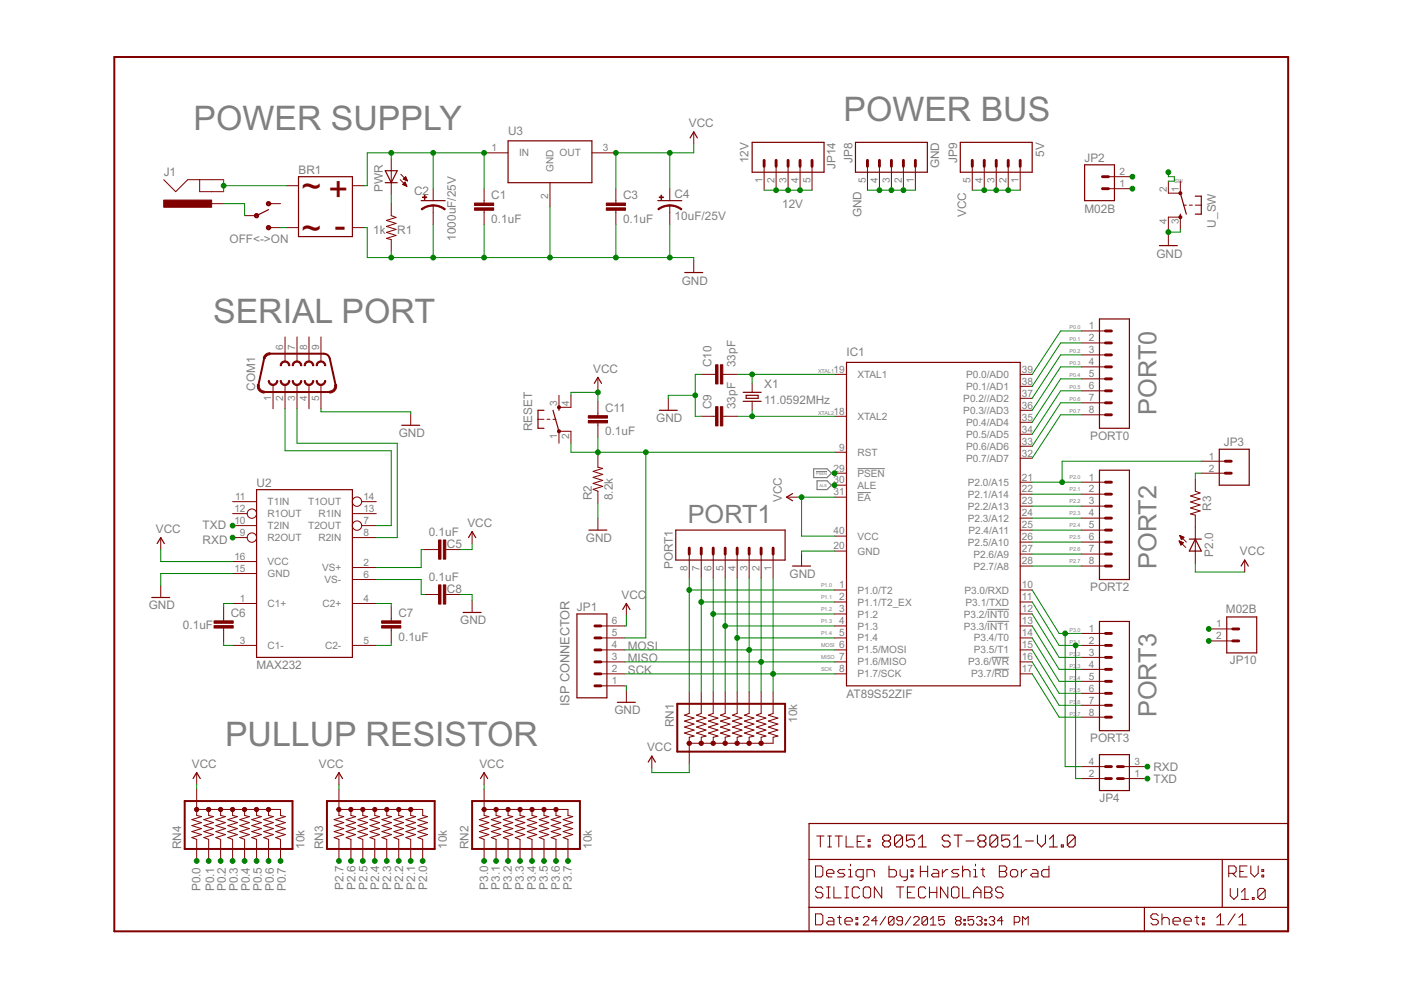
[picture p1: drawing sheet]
<svg xmlns="http://www.w3.org/2000/svg" width="297mm" height="210mm" viewBox="0 0 297 210" stroke-linecap="round" stroke-linejoin="round" font-family="sans-serif">
<path d="M173 100h2.3M181.8 99.4h5.8M181.8 104.4h2.8M209.3 131.7h4.7M209.3 129.2h4.7M210.3 139.4h3.7M210.9 141.9h3.1" fill="none" stroke="#808080" stroke-width=".21"/>
<path d="M172.5 99.4h2.8l1 .9-1 1h-2.8zM173.2 101.9h2.1l1 1-1 .9h-2.1z" fill="none" stroke="#808080" stroke-width=".25"/>
<g fill="none" stroke="#800000" stroke-width=".21">
<path d="M34.7 38.1l2.6 2.5 2.5-2.5h7.6M42.3 38.1v2.5h5.1M60.7 39.4h2.6M74.7 39.4h2.5M83 33.7v7.6M84.9 38.1l1.4 1.4M85 37l1.4 1.4M85.4 39.1l.5-.5 .4 .9M85.4 39.1l.9 .4M85.4 39.1h.7M85.5 39h.5M85.6 37.9h.6"/>
<path d="M85.6 38h.7M85.6 38.9h.4M85.6 39.2h.5M85.7 37.8h.4M85.7 38.8h.2M85.8 37.7h.3M85.9 38.6h.1M85.9 38.1h.4M85.9 39.3h.3M85.9 37.5h.1M86 37.5l.4 .9-.9-.4zM86.2 38.3h.2"/>
<path d="M86.2 39.5h.1M102.6 32.4h5.1M116.6 38.7v5.1M125.5 32.4h5.1M147.1 28v2.5M162 35.3v5M164.5 35.3v5M167.1 35.3v5M169.6 35.3v5M172.2 35.3v5M183.9 35.3v5M186.5 35.3v5"/>
<path d="M189 35.3v5M191.5 35.3v5M194.1 35.3v5M206.1 35.3v5M208.7 35.3v5M211.2 35.3v5M213.8 35.3v5M216.3 35.3v5M235 37.5h5.1M247.7 38.4v2.6h2.6v-2.6M44.9 43.2h2.5M51.9 45.7h2.5"/>
<path d="M56.9 43.2h2.6M56.9 48.3h2.6M60.7 48.3h2.6M74.7 48.3h2.5M83 43.2v2.5l1 .4-2.1 .6 2.1 .7-2.1 .6 2.1 .6-2.1 .7 2.1 .6-2.1 .6 1.1 .3v2.5M91.8 40v2.5M91.8 43.6v4M102.6 40v3.1M102.6 44.6v3M130.6 40v3.1M130.6 44.6v3M142 40v2.5"/>
<path d="M142 43.6v4M147.1 55.2v2.6M235 40h5.1M247.7 48.6v-2.6h2.6v2.6M247.7 49.5v2.6M250.9 43.5h.6M252.2 43.5h.6M253.4 43.5h1.3M60.4 71.4v5.1M63 71.4v5.1M65.5 71.4v5.1M68.1 71.4v5.1"/>
<path d="M148.7 79.4h3M153.2 79.4h3.1M176.9 79.4h2.6M216.3 79.4h2.5M229.3 70.2h5.1M229.3 72.7h5.1M229.3 75.2h5.1M229.3 77.8h5.1M57.9 81.6v5.1M60.4 81.6v5.1M63 81.6v5.1M65.5 81.6v5.1"/>
<path d="M68.1 81.6v5.1M87.1 87.6v2.6M114.1 88.9h1.2M116 88.9h.6M117.2 88.9h.7M118.5 83.8v2.6h2.6v-2.6M118.5 94v-2.6h2.6v2.6M126.8 96.5v2.6l1 .2-2 .6 2 .7-2 .6 2 .7-2 .6 2 .6-2 .7 1 .3v2.6M126.8 80v2.5M126.8 85.1v3M126.8 89.7v3M141.7 84.5v2.5"/>
<path d="M148.7 88.3h3M153.2 88.3h3.1M159.5 81.3v1.9M159.5 85.1v1.9M176.9 88.3h2.6M176.9 95.9h2.6M216.3 97.2h2.5M216.3 94.6h2.5M216.3 92.1h2.5M216.3 89.5h2.5M216.3 87h2.5M216.3 84.5h2.5"/>
<path d="M216.3 81.9h2.5M229.3 80.3h5.1M229.3 82.9h5.1M229.3 85.4h5.1M229.3 87.9h5.1M254.7 97.8h5.1M34.1 114v2.5M49.3 106.4h5.1M49.3 108.9h3.1M49.3 111.4h5.1M49.3 114h3.1M49.3 119.1h5.1"/>
<path d="M74.7 108.9h5.1M74.7 114h5.1M76.7 106.4h3.1M76.7 111.4h3.1M89.9 116.5h3.1M94.5 116.5h3.1M100.1 112.7v2.6M126.8 109.9v2.5M146.1 117.5v5.1M148.7 117.5v5.1M151.2 117.5v5.1M153.8 117.5v5.1"/>
<path d="M156.3 117.5v5.1M158.8 117.5v5.1M161.4 117.5v5.1M163.9 117.5v5.1M166.8 105.4h2.5M169.9 117.5v2.5M176.9 105.4h2.6M176.9 100.3h2.6M176.9 113.7h2.6M176.9 102.9h2.6M176.9 116.8h2.6M216.3 102.2h2.5"/>
<path d="M216.3 104.8h2.5M216.3 107.3h2.5M216.3 109.9h2.5M216.3 112.4h2.5M216.3 114.9h2.5M216.3 117.5h2.5M229.3 102.2h5.1M229.3 104.8h5.1M229.3 107.3h5.1M229.3 109.9h5.1M229.3 112.4h5.1M229.3 114.9h5.1"/>
<path d="M229.3 117.5h5.1M250 114.7l1.4 1.4M250 114.7l.9 .4-.5 .5zM250 114.7h.2M250.1 114.9h.4M250.1 113.5l1.4 1.4M250.1 113.5l.9 .4-.5 .5zM250.1 115h.6M250.1 113.5h.1M250.2 115.1h.6M250.2 113.7h.2M250.2 113.8h.5"/>
<path d="M250.3 115.2h.4M250.3 115.4h.3M250.3 113.9h.7M250.3 115.5h.2M250.3 114h.6M250.4 114.2h.4M250.4 114.3h.3M250.5 114.4h.1M253.4 101.6v2.5l1 .4-2 .7 2 .6-2 .6 2 .7-2 .6 2 .6-2 .7 1 .2v10.2M254.7 100.3h5.1M263.9 118.7v2.6M34.1 124.1v2.6"/>
<path d="M47.4 128.6v3M47.4 133.2v3M49.3 128h5.1M49.3 136.8h5.1M49.3 121.6h5.1M74.7 128h5.1M74.7 136.8h5.1M74.7 120.3h5.1M74.7 122.9h5.1M83 128.6v3M83 133.2v3M89.9 126h3.1"/>
<path d="M94.5 126h3.1M100.1 127.3v2.6M127.4 137.8h5.1M127.4 135.3h5.1M127.4 132.7h5.1M132.8 128v2.5M176.9 137.8h2.6M176.9 135.3h2.6M176.9 132.7h2.6M176.9 125.1h2.6M176.9 127.6h2.6M176.9 130.2h2.6"/>
<path d="M216.3 120h2.5M216.3 137.8h2.5M216.3 135.3h2.5M216.3 132.7h2.5M216.3 125.1h2.5M216.3 127.6h2.5M216.3 130.2h2.5M229.3 136.8h5.1M229.3 120h5.1M229.3 134.3h5.1M229.3 139.4h5.1M256.3 135.9h5.1"/>
<path d="M256.3 133.3h5.1M127.4 145.4h5.1M127.4 142.9h5.1M127.4 140.3h5.1M132.8 146.4v2.5M146.1 146.7v4.6l-1 .3 2.1 .7-2.1 .6 2.1 .6-2.1 .7 2.1 .6-2.1 .6 2.1 .7-1.1 .2v5.6M148.7 146.7v4.6l-1 .3 2 .7-2 .6 2 .6-2 .7 2 .6-2 .6 2 .7-1 .2v1.3M151.2 146.7v4.6l-1 .3 2 .7-2 .6 2 .6-2 .7 2 .6-2 .6 2 .7-1 .2v1.3M153.8 146.7v4.6l-1.1 .3 2.1 .7-2.1 .6 2.1 .6-2.1 .7 2.1 .6-2.1 .6 2.1 .7-1 .2v1.3M156.3 146.7v4.6l-1 .3 2 .7-2 .6 2 .6-2 .7 2 .6-2 .6 2 .7-1 .2v1.3M158.8 146.7v4.6l-1 .3 2.1 .7-2.1 .6 2.1 .6-2.1 .7 2.1 .6-2.1 .6 2.1 .7-1.1 .2v1.3M161.4 146.7v4.6l-1 .3 2 .7-2 .6 2 .6-2 .7 2 .6-2 .6 2 .7-1 .2v1.3"/>
<path d="M163.9 146.7v4.6l-1 .3 2 .7-2 .6 2 .6-2 .7 2 .6-2 .6 2 .7-1 .2v1.3h-17.8M176.9 142.9h2.6M176.9 140.3h2.6M216.3 142.9h2.5M216.3 140.3h2.5M229.3 141.9h5.1M229.3 144.5h5.1M229.3 147h5.1M229.3 149.5h5.1M229.3 152.1h5.1M41.7 171.6h17.8v1.3l1 .2-2 .7 2 .6-2 .6 2 .7-2 .6 2 .7-2 .6 1 .4v4.5M41.7 167.3v5.6l1 .2-2 .7 2 .6-2 .6 2 .7-2 .6 2 .7-2 .6 1 .4v4.5"/>
<path d="M41.7 163.8v2.5M44.2 171.6v1.3l1.1 .2-2.1 .7 2.1 .6-2.1 .6 2.1 .7-2.1 .6 2.1 .7-2.1 .6 1 .4v4.5M46.8 171.6v1.3l1 .2-2 .7 2 .6-2 .6 2 .7-2 .6 2 .7-2 .6 1 .4v4.5M49.3 171.6v1.3l1 .2-2 .7 2 .6-2 .6 2 .7-2 .6 2 .7-2 .6 1 .4v4.5M51.9 171.6v1.3l1 .2-2.1 .7 2.1 .6-2.1 .6 2.1 .7-2.1 .6 2.1 .7-2.1 .6 1.1 .4v4.5M54.4 171.6v1.3l1 .2-2 .7 2 .6-2 .6 2 .7-2 .6 2 .7-2 .6 1 .4v4.5M56.9 171.6v1.3l1.1 .2-2.1 .7 2.1 .6-2.1 .6 2.1 .7-2.1 .6 2.1 .7-2.1 .6 1 .4v4.5M71.9 167.3v5.6l1 .2-2.1 .7 2.1 .6-2.1 .6 2.1 .7-2.1 .6 2.1 .7-2.1 .6 1.1 .4v4.5M71.9 171.6h17.7v1.3l1 .2-2 .7 2 .6-2 .6 2 .7-2 .6 2 .7-2 .6 1 .4v4.5M71.9 163.8v2.5M74.4 171.6v1.3l1 .2-2 .7 2 .6-2 .6 2 .7-2 .6 2 .7-2 .6 1 .4v4.5M76.9 171.6v1.3l1 .2-2 .7 2 .6-2 .6 2 .7-2 .6 2 .7-2 .6 1 .4v4.5"/>
<path d="M79.5 171.6v1.3l1 .2-2.1 .7 2.1 .6-2.1 .6 2.1 .7-2.1 .6 2.1 .7-2.1 .6 1.1 .4v4.5M82 171.6v1.3l1 .2-2 .7 2 .6-2 .6 2 .7-2 .6 2 .7-2 .6 1 .4v4.5M84.5 171.6v1.3l1.1 .2-2.1 .7 2.1 .6-2.1 .6 2.1 .7-2.1 .6 2.1 .7-2.1 .6 1 .4v4.5M87.1 171.6v1.3l1 .2-2 .7 2 .6-2 .6 2 .7-2 .6 2 .7-2 .6 1 .4v4.5M102.6 163.8v2.5M102.6 167.3v5.6l1.1 .2-2.1 .7 2.1 .6-2.1 .6 2.1 .7-2.1 .6 2.1 .7-2.1 .6 1 .4v4.5M102.6 171.6h17.8v1.3l1 .2-2 .7 2 .6-2 .6 2 .7-2 .6 2 .7-2 .6 1 .4v4.5M105.2 171.6v1.3l1 .2-2 .7 2 .6-2 .6 2 .7-2 .6 2 .7-2 .6 1 .4v4.5M107.7 171.6v1.3l1 .2-2 .7 2 .6-2 .6 2 .7-2 .6 2 .7-2 .6 1 .4v4.5M110.3 171.6v1.3l1 .2-2.1 .7 2.1 .6-2.1 .6 2.1 .7-2.1 .6 2.1 .7-2.1 .6 1.1 .4v4.5M112.8 171.6v1.3l1 .2-2 .7 2 .6-2 .6 2 .7-2 .6 2 .7-2 .6 1 .4v4.5M115.3 171.6v1.3l1.1 .2-2.1 .7 2.1 .6-2.1 .6 2.1 .7-2.1 .6 2.1 .7-2.1 .6 1 .4v4.5"/>
<path d="M117.9 171.6v1.3l1 .2-2 .7 2 .6-2 .6 2 .7-2 .6 2 .7-2 .6 1 .4v4.5M138.2 160.3v2.6M173.2 177.2h1.5M173.9 177.2v2.4M175.5 177.2h.8M175.5 179.6h.8M175.9 177.2v2.4M177.1 177.2h1.5M177.8 177.2v2.4M179.4 177.2v2.4h1.6M181.7 178.4h.8M183.3 177.2h-1.6v2.4h1.6"/>
<path d="M184.1 179.2h.4v.4h-.4zM184.1 178h.4v.4h-.4zM229.3 165.1h5.1M229.3 162.5h5.1M238.2 165.1h5.1M238.2 162.5h5.1M172.9 183.6h1.2l.4 .4v1.5l-.4 .4h-1.2zM172.9 193.8h1.2l.4 .3v1.6l-.4 .4h-1.2zM174.5 188.4l-.4-.4h-.8l-.4 .4v.4l.4 .4h.8l.4 .4v.4l-.4 .4h-.8l-.4-.4M175.2 185.2h1.6v-.4l-.4-.4h-.8l-.4 .4v.7l.4 .4h.8M175.2 188h.8M175.2 190.4h.8"/>
<path d="M175.6 194.5h.8l.4 .4v1.2h-1.2l-.4-.4 .4-.4h1.2M175.6 188v2.4M176.8 188v2.4h1.6M177.6 194.5h.8M178 194.1v1.6l.4 .4M179.1 195.3h1.6v-.4l-.4-.4h-.8l-.4 .4v.8l.4 .4h.8M179.1 184.4h-1.1l-.4 .4 .4 .4h.8l.3 .3-.3 .4h-1.2M179.1 188h.8M179.1 190.4h.8M179.5 188v2.4M179.9 185.9h.8M179.9 184.4h.4v1.5"/>
<path d="M180.3 183.2v.4M181.5 195.7h.4v.4h-.4zM181.5 194.5h.4v.4h-.4zM182.3 188.4l-.4-.4h-.8l-.4 .4v1.6l.4 .4h.8l.4-.4M183 185.9h-1.1l-.4-.4v-.7l.4-.4h1.1v1.9l-.4 .4h-.3M183 188.4l.4-.4h.8l.4 .4v1.6l-.4 .4h-.8l-.4-.4zM183 194.6l.3-.3h.6l.3 .3v.3l-1.2 1.2h1.2M183.8 185.9v-1.5h1.2l.4 .4v1.1M186 195.2h-1.2l.9-.9v1.8M186.9 188v2.4l-1.5-2.4v2.4M187.8 194.3l-1.2 1.8M188.5 183.6v2.3h1.2l.4-.4v-.7l-.4-.4h-1.2"/>
<path d="M189.5 194.6v1.2l-.2 .3h-.6l-.3-.3M189.5 194.6l-.2-.3h-.6l-.3 .3v1.2M189.5 194.6l-1.1 1.2M190.1 188h1.5M190.8 184.4v1.1l.4 .4h1.2M190.8 188v2.4M191.3 195.2h-.9l-.3-.3v-.3l.3-.3h.6l.3 .3v1.2l-.3 .3h-.6l-.3-.3M192.4 184.4v1.9l-.4 .4h-.4M192.4 189.2h.8M193.1 194.3l-1.2 1.8M193.2 185.5h.4v.4h-.4zM193.2 184.4h.4v.4h-.4z"/>
<path d="M193.7 194.6l.3-.3h.6l.3 .3v.3l-1.2 1.2h1.2M194 188h-1.6v2.4h1.6M195.1 184.8h1.6M195.1 183.6v2.3M196.3 188.4l-.4-.4h-.8l-.4 .4v1.6l.4 .4h.8l.4-.4M196.7 194.6v1.2l-.3 .3h-.6l-.3-.3M196.7 194.6l-.3-.3h-.6l-.3 .3v1.2M196.7 194.6l-1.2 1.2M196.7 183.6v2.3M197.1 189.2h1.5M197.1 188v2.4M197.3 196.1h1.1"/>
<path d="M197.3 194.9l.5-.6v1.8M197.8 184.4h.8l.4 .4v1.1h-1.2l-.3-.4 .3-.3h1.2M198.6 188v2.4M199.8 184.4v1.5M200.2 194.3h-1.2v.9l.6-.3h.3l.3 .3v.6l-.3 .3h-.6l-.3-.3M201 188v2.4l-1.6-2.4v2.4M201 184.4h-.4l-.8 .8M201.7 188.4l.4-.4h.8l.4 .4v1.6l-.4 .4h-.8l-.4-.4zM202.9 195.2l-.3 .3v.3l.3 .3h.6l.3-.3v-.3l-.3-.3M202.9 195.2l-.3-.3v-.3l.3-.3h.6l.3 .3v.3l-.3 .3M202.9 195.2h.6M203.3 184.4h-1.2l-.3 .4 .3 .4h.8l.4 .3-.4 .4h-1.1"/>
<path d="M204.1 184.8l.4-.4h.8l.4 .4v1.1M204.1 183.6v2.3M204.1 188v2.4h1.5M204.4 194.9h.3v.3h-.3zM204.4 195.8h.3v.3h-.3zM206.4 189.2h1.6M206.4 190.4v-1.6l.8-.8 .8 .8v1.6M206.4 194.3h-1.1v.9l.5-.3h.3l.3 .3v.6l-.3 .3h-.6l-.2-.3M206.4 185.9h.8M206.4 184.4h.4v1.5M206.8 183.2v.4M207 194.6l.3-.3h.6l.3 .3v.3l-.3 .3"/>
<path d="M207.6 195.2h.3M207.9 195.2l.3 .3v.3l-.3 .3h-.6l-.3-.3M208 184.4h.8M208.4 184v1.5l.4 .4M208.8 188h1.1l.4 .4v.4l-.4 .4 .4 .4v.4l-.4 .4h-1.1zM208.8 189.2h1.1M208.8 194.9h.3v.3h-.3zM208.8 195.8h.3v.3h-.3zM209.7 194.6l.3-.3h.6l.3 .3v.3l-.3 .3M210.3 195.2h.3M210.6 195.2l.3 .3v.3l-.3 .3h-.6l-.3-.3M211.9 183.6h1.2l.3 .4v.4l-.3 .4 .3 .4v.3l-.3 .4h-1.2z"/>
<path d="M211.9 184.8h1.2M212.7 188.4l-.4-.4h-.8l-.4 .4v.4l.4 .4h.8l.4 .4v.4l-.4 .4h-.8l-.4-.4M212.7 195.2h-1.2l.9-.9v1.8M214.2 184.8l.4-.4h.8l.4 .4v.7l-.4 .4h-.8l-.4-.4zM215 195.5h.9l.3-.3v-.6l-.3-.3h-.9v1.8M216.6 184.4v1.5M216.8 196.1v-1.8l.6 .6 .6-.6v1.8M217.7 184.4h-.4l-.7 .8M218.9 184.4h.8l.4 .4v1.1h-1.2l-.4-.4 .4-.3h1.2M222.4 183.6v2.3h-1.2l-.3-.4v-.7l.3-.4h1.2M245.6 194.1l-.4-.3h-.8l-.4 .3v.4l.4 .4h.8l.4 .4v.4l-.4 .4h-.8l-.4-.4M246.4 194.9l.3-.4h.8l.4 .4v1.2"/>
<path d="M246.4 193.8v2.3M248.7 195.3h1.6v-.4l-.4-.4h-.8l-.4 .4v.8l.4 .4h.8M251 195.3h1.6v-.4l-.4-.4h-.8l-.4 .4v.8l.4 .4h.8M253.4 194.5h.7M253.8 194.1v1.6l.3 .4M254.9 195.7h.4v.4h-.4zM254.9 194.5h.4v.4h-.4zM258 196.1h1.5M258 194.5l.8-.7v2.3M260.5 185.2h1.2l.4-.4v-.8l-.4-.4h-1.2v2.3M260.8 188.4v1.5l.8 .8 .8-.8v-1.5M261.3 185.2l.8 .7"/>
<path d="M261.9 193.8l-1.6 2.3M262.7 196.1h1.5M262.7 194.5l.7-.7v2.3M262.9 184.8h.7M263.2 189.1l.7-.7v2.3M263.2 190.7h1.5M264.4 183.6h-1.5v2.3h1.5M265.2 183.6v1.6l.8 .7 .8-.7v-1.6M265.5 190.3h.4v.4h-.4zM267.5 185.5h.4v.4h-.4zM267.5 184.4h.4v.4h-.4zM268.2 188.7v1.6l-.3 .4h-.8l-.4-.4"/>
<path d="M268.2 188.7l-.3-.3h-.8l-.4 .3v1.6M268.2 188.7l-1.5 1.6"/>
<circle cx="53.4" cy="114" r=".99"/>
<circle cx="53.4" cy="108.9" r=".99"/>
<circle cx="75.7" cy="111.4" r=".99"/>
<circle cx="75.7" cy="106.4" r=".99"/>
</g>
<g fill="#800000" stroke="#800000" stroke-width=".21">
<path d="M34.7 42.4h10.2v1.5h-10.2z"/>
<path d="M89.6 41.8h.9v.1h-.9z"/>
<path d="M90 41.4h.1v.9h-.1z"/>
<path d="M100.6 44.1h4.1v.5h-4.1z"/>
<path d="M100.6 43.1h4.1v.5h-4.1z"/>
<path d="M128.5 44.1h4.1v.5h-4.1z"/>
<path d="M128.5 43.1h4.1v.5h-4.1z"/>
<path d="M139.8 41.8h.9v.1h-.9z"/>
<path d="M140.1 41.4h.2v.9h-.2z"/>
<path d="M94 114.5h.5v4.1h-.5z"/>
<path d="M93 114.5h.5v4.1h-.5z"/>
<path d="M45.4 132.7h4v.5h-4z"/>
<path d="M45.4 131.6h4v.5h-4z"/>
<path d="M80.9 132.7h4.1v.5h-4.1z"/>
<path d="M80.9 131.6h4.1v.5h-4.1z"/>
<path d="M94 124h.5v4.1h-.5z"/>
<path d="M93 124h.5v4.1h-.5z"/>
<path d="M152.7 86.2h.5v4.1h-.5z"/>
<path d="M151.7 86.2h.5v4.1h-.5z"/>
<path d="M152.7 77.3h.5v4.1h-.5z"/>
<path d="M151.7 77.3h.5v4.1h-.5z"/>
<path d="M124.7 89.2h4.1v.5h-4.1z"/>
<path d="M124.7 88.1h4.1v.5h-4.1z"/>
</g>
<g fill="none" stroke="#800000" stroke-width=".25">
<path d="M63.3 37.5h11.4v12.7h-11.4zM81.7 38.7h2.5M81.7 36.2h2.5l-1.2 2.5zM107.7 29.9h17.8v8.8h-17.8zM146.3 29.2l.8-1.2 .7 1.2M159.5 30.2h15.2v6.3h-15.2zM181.4 30.2h15.2v6.3h-15.2zM203.6 30.2h15.2v6.3h-15.2zM230 34.9h6.3v7.6h-6.3zM56.9 44.4l-2.5 1.3M89.3 42.5h5.1M139.5 42.5h5"/>
<path d="M145.2 57.8h3.8M245.8 52.1h3.8M250.3 45.4v.6M250.3 41l1.2 4.4M253.4 41.6h1.3v3.8h-1.3M179.5 76.8h36.8v68.6h-36.8zM233.1 67.6h6.4v23.2h-6.4zM85.2 90.2h3.8M115.3 87h-1.2v3.8h1.2M117.2 87l1.3 4.4M118.5 86.4v.6M126 81.3l.8-1.3 .7 1.3"/>
<path d="M139.8 87h3.8M157.6 83.2h3.8M157.6 85.1h3.8M158.2 83.8h2.5v.7h-2.5zM233.1 99.7h6.4v23.2h-6.4zM258.5 95.2h6.4v7.7h-6.4zM33.3 115.3l.8-1.3 .7 1.3M54.4 103.8h20.3v35.6h-20.3zM99.3 114l.8-1.3 .8 1.3M124.9 112.4h3.8M143.3 112.4h23.2v6.3h-23.2zM168 104.6l-1.2 .8 1.2 .8"/>
<path d="M252.2 114.3h2.5M253.4 114.3l1.3 2.5h-2.5zM32.2 126.7h3.8M98.2 129.9h3.8M122.3 130.2h6.4v17.8h-6.4zM132 129.2l.8-1.2 .8 1.2M168 120h3.9M233.1 131.8h6.4v23.1h-6.4zM260.1 130.8h6.3v7.6h-6.3zM263.1 120l.8-1.3 .8 1.3M130.9 148.9h3.8M233.1 160h6.4v7.6h-6.4z"/>
<path d="M40.9 165.1l.8-1.3 .8 1.3M71.1 165.1l.8-1.3 .7 1.3M101.9 165.1l.7-1.3 .8 1.3M137.4 161.6l.8-1.3 .8 1.3M171.5 174.6h101.6v22.9h-101.6zM171.5 182.2h101.6M171.5 192.4h101.6M242.6 192.4v5.1M259.1 182.2v10.2"/>
</g>
<g fill="#800000" stroke="#800000" stroke-width=".21">
<path d="M91.8 43.4l1.4 .2 1.2 .7-.1 .2-1.4-.7-1.1-.1z" fill-rule="evenodd"/>
<path d="M89.3 44.3l1.2-.7 1.3-.2v.3l-1.5 .3-.8 .5z" fill-rule="evenodd"/>
<path d="M142 43.4l1.4 .2 1.2 .7-.2 .2-1.4-.7-1-.1z" fill-rule="evenodd"/>
<path d="M139.5 44.3l1.2-.7 1.3-.2v.3l-1.5 .3-.9 .5z" fill-rule="evenodd"/>
<path d="M56.6 42.8a.46 .46 0 0 1 .7 .2 .46 .46 0 0 1-.3 .6 .46 .46 0 0 1-.5-.4h.2a.26 .26 0 0 1 .3-.3 .26 .26 0 0 1 .1 .4 .26 .26 0 0 1-.4 0l-.2-.1z" fill-rule="evenodd"/>
<path d="M56.6 47.9a.46 .46 0 0 1 .7 .2 .46 .46 0 0 1-.3 .6 .46 .46 0 0 1-.5-.4h.2a.26 .26 0 0 1 .3-.3 .26 .26 0 0 1 .1 .4 .26 .26 0 0 1-.4 0l-.2-.1z" fill-rule="evenodd"/>
<path d="M54.1 45.4a.46 .46 0 0 1 .7 .1 .46 .46 0 0 1-.3 .7 .46 .46 0 0 1-.6-.5h.2a.26 .26 0 0 1 .4-.2 .26 .26 0 0 1 .1 .4 .26 .26 0 0 1-.4-.1l-.3-.1z" fill-rule="evenodd"/>
<path d="M59.4 80.7h.3a.76 .76 0 0 0 .7 .8 .76 .76 0 0 0 .8-.8h.2a1.02 1.02 0 0 1-1 1 1.02 1.02 0 0 1-1-1z" fill-rule="evenodd"/>
<path d="M59.6 76.9a1.03 1.03 0 0 1 1.2-.3 1.03 1.03 0 0 1 .6 .9h-.2a.76 .76 0 0 0-.8-.7 .76 .76 0 0 0-.7 .7h-.3z" fill-rule="evenodd"/>
<path d="M56.9 80.7h.2a.76 .76 0 0 0 .8 .8 .76 .76 0 0 0 .8-.8h.2a1.02 1.02 0 0 1-1 1 1.02 1.02 0 0 1-1-1z" fill-rule="evenodd"/>
<path d="M64.7 76.9a1.03 1.03 0 0 1 1.2-.3 1.03 1.03 0 0 1 .6 .9h-.2a.76 .76 0 0 0-.8-.7 .76 .76 0 0 0-.8 .7h-.2z" fill-rule="evenodd"/>
<path d="M62 80.7h.2a.76 .76 0 0 0 .8 .8 .76 .76 0 0 0 .7-.8h.3a1.02 1.02 0 0 1-1 1 1.02 1.02 0 0 1-1-1z" fill-rule="evenodd"/>
<path d="M62.2 76.9a1.03 1.03 0 0 1 1.1-.3 1.03 1.03 0 0 1 .7 .9h-.3a.76 .76 0 0 0-.7-.7 .76 .76 0 0 0-.8 .7h-.2z" fill-rule="evenodd"/>
<path d="M64.5 80.7h.2a.76 .76 0 0 0 .8 .8 .76 .76 0 0 0 .8-.8h.2a1.02 1.02 0 0 1-1 1 1.02 1.02 0 0 1-1-1z" fill-rule="evenodd"/>
<path d="M67.3 76.9a1.03 1.03 0 0 1 1.1-.3 1.03 1.03 0 0 1 .7 .9h-.3a.76 .76 0 0 0-.7-.7 .76 .76 0 0 0-.8 .7h-.3z" fill-rule="evenodd"/>
<path d="M67 80.7h.3a.76 .76 0 0 0 .8 .8 .76 .76 0 0 0 .7-.8h.3a1.02 1.02 0 0 1-1 1 1.02 1.02 0 0 1-1.1-1z" fill-rule="evenodd"/>
<path d="M54.6 81.5l.4 .1v.6l.3 .4 .7 .3v.4a1.47 1.47 0 0 1-1.4-1.8z" fill-rule="evenodd"/>
<path d="M56.2 75.2l.6-.3 .5-.1v.4l-.6 .2-.5 .6-.4-.1z" fill-rule="evenodd"/>
<path d="M70.9 81.6l.4-.1a1.46 1.46 0 0 1-1.4 1.8v-.4l.5-.1 .4-.4z" fill-rule="evenodd"/>
<path d="M71.5 171.4a.46 .46 0 0 1 .7 0 .46 .46 0 0 1-.2 .7 .46 .46 0 0 1-.6-.5l.5 .1-.5-.1z" fill-rule="evenodd"/>
<path d="M74 171.4a.46 .46 0 0 1 .7 0 .46 .46 0 0 1-.2 .7 .46 .46 0 0 1-.6-.5l.5 .1-.5-.1z" fill-rule="evenodd"/>
<path d="M76.5 171.4a.46 .46 0 0 1 .8 0 .46 .46 0 0 1-.2 .7 .46 .46 0 0 1-.6-.5l.5 .1-.5-.1z" fill-rule="evenodd"/>
<path d="M79.1 171.4a.46 .46 0 0 1 .7 0 .46 .46 0 0 1-.2 .7 .46 .46 0 0 1-.6-.5l.5 .1-.5-.1z" fill-rule="evenodd"/>
<path d="M81.6 171.4a.46 .46 0 0 1 .8 0 .46 .46 0 0 1-.2 .7 .46 .46 0 0 1-.6-.5l.5 .1-.5-.1z" fill-rule="evenodd"/>
<path d="M84.2 171.4a.46 .46 0 0 1 .7 0 .46 .46 0 0 1-.2 .7 .46 .46 0 0 1-.6-.5l.5 .1-.5-.1z" fill-rule="evenodd"/>
<path d="M86.7 171.4a.46 .46 0 0 1 .7 0 .46 .46 0 0 1-.2 .7 .46 .46 0 0 1-.6-.5l.5 .1-.5-.1z" fill-rule="evenodd"/>
<path d="M41.3 171.4a.46 .46 0 0 1 .7 0 .46 .46 0 0 1-.2 .7 .46 .46 0 0 1-.6-.5l.5 .1-.5-.1z" fill-rule="evenodd"/>
<path d="M43.8 171.4a.46 .46 0 0 1 .8 0 .46 .46 0 0 1-.2 .7 .46 .46 0 0 1-.6-.5l.5 .1-.5-.1z" fill-rule="evenodd"/>
<path d="M46.4 171.4a.46 .46 0 0 1 .7 0 .46 .46 0 0 1-.2 .7 .46 .46 0 0 1-.6-.5l.5 .1-.5-.1z" fill-rule="evenodd"/>
<path d="M48.9 171.4a.46 .46 0 0 1 .8 0 .46 .46 0 0 1-.3 .7 .46 .46 0 0 1-.5-.5l.5 .1-.5-.1z" fill-rule="evenodd"/>
<path d="M51.5 171.4a.46 .46 0 0 1 .7 0 .46 .46 0 0 1-.2 .7 .46 .46 0 0 1-.6-.5l.5 .1-.5-.1z" fill-rule="evenodd"/>
<path d="M54 171.4a.46 .46 0 0 1 .7 0 .46 .46 0 0 1-.2 .7 .46 .46 0 0 1-.6-.5l.5 .1-.5-.1z" fill-rule="evenodd"/>
<path d="M56.5 171.4a.46 .46 0 0 1 .8 0 .46 .46 0 0 1-.2 .7 .46 .46 0 0 1-.6-.5l.5 .1-.5-.1z" fill-rule="evenodd"/>
<path d="M102.3 171.4a.46 .46 0 0 1 .7 0 .46 .46 0 0 1-.2 .7 .46 .46 0 0 1-.6-.5h.5h-.5z" fill-rule="evenodd"/>
<path d="M104.8 171.4a.46 .46 0 0 1 .7 0 .46 .46 0 0 1-.2 .7 .46 .46 0 0 1-.6-.5h.5h-.5z" fill-rule="evenodd"/>
<path d="M107.5 171.2a.45 .45 0 0 1 .7 .3 .45 .45 0 0 1-.4 .6 .45 .45 0 0 1-.5-.5l.5 .1-.5-.1z" fill-rule="evenodd"/>
<path d="M110 171.2a.45 .45 0 0 1 .7 .3 .45 .45 0 0 1-.4 .6 .45 .45 0 0 1-.5-.5l.5 .1-.5-.1z" fill-rule="evenodd"/>
<path d="M112.6 171.2a.45 .45 0 0 1 .6 .3 .45 .45 0 0 1-.3 .6 .45 .45 0 0 1-.5-.5l.4 .1-.4-.1z" fill-rule="evenodd"/>
<path d="M115.1 171.2a.45 .45 0 0 1 .7 .3 .45 .45 0 0 1-.4 .6 .45 .45 0 0 1-.5-.5l.5 .1-.5-.1z" fill-rule="evenodd"/>
<path d="M117.6 171.2a.45 .45 0 0 1 .7 .3 .45 .45 0 0 1-.3 .6 .45 .45 0 0 1-.6-.5l.5 .1-.5-.1z" fill-rule="evenodd"/>
<path d="M145.7 157.4a.47 .47 0 0 1 .8-.1 .47 .47 0 0 1-.2 .8 .47 .47 0 0 1-.6-.5h.5h-.5z" fill-rule="evenodd"/>
<path d="M148.3 157.4a.47 .47 0 0 1 .7-.1 .47 .47 0 0 1-.2 .8 .47 .47 0 0 1-.6-.5h.5h-.5z" fill-rule="evenodd"/>
<path d="M150.8 157.4a.47 .47 0 0 1 .8-.1 .47 .47 0 0 1-.2 .8 .47 .47 0 0 1-.7-.5h.6h-.6z" fill-rule="evenodd"/>
<path d="M153.4 157.4a.47 .47 0 0 1 .7-.1 .47 .47 0 0 1-.2 .8 .47 .47 0 0 1-.6-.5h.5h-.5z" fill-rule="evenodd"/>
<path d="M155.9 157.4a.47 .47 0 0 1 .8-.1 .47 .47 0 0 1-.3 .8 .47 .47 0 0 1-.6-.5h.5h-.5z" fill-rule="evenodd"/>
<path d="M158.4 157.4a.47 .47 0 0 1 .8-.1 .47 .47 0 0 1-.2 .8 .47 .47 0 0 1-.6-.5h.5h-.5z" fill-rule="evenodd"/>
<path d="M161 157.4a.47 .47 0 0 1 .7-.1 .47 .47 0 0 1-.2 .8 .47 .47 0 0 1-.6-.5h.5h-.5z" fill-rule="evenodd"/>
<circle cx="118.5" cy="91.4" r=".33"/>
<circle cx="118.5" cy="86.3" r=".33"/>
<circle cx="250.3" cy="41" r=".32"/>
<circle cx="250.3" cy="46" r=".32"/>
</g>
<path d="M24.2 12.1h248.9v185.4h-248.9zM56 76l-1.2 5.6M57.3 75h11.4l.5 .1 .5 .4 .2 .5 1.2 5.6M56 83.1h13.9M143.6 149.2h22.9v10.2h-22.9zM39.2 169.8h22.8v10.2h-22.8zM69.3 169.8h22.9v10.2h-22.9zM100.1 169.8h22.9v10.2h-22.9z" fill="none" stroke="#800000" stroke-width=".42"/>
<g fill="none" stroke="#800000" stroke-width=".61">
<path d="M162 34v1.3M164.5 34v1.3M167.1 34v1.3M169.6 34v1.3M172.2 34v1.3M183.9 34v1.3M186.5 34v1.3M189 34v1.3M191.5 34v1.3M194.1 34v1.3M206.1 34v1.3M208.7 34v1.3"/>
<path d="M211.2 34v1.3M213.8 34v1.3M216.3 34v1.3M233.7 37.5h1.3M233.7 40h1.3M234.4 77.8h1.2M234.4 75.2h1.2M234.4 72.7h1.2M234.4 70.2h1.2M234.4 82.9h1.2M234.4 80.3h1.2M234.4 85.4h1.2"/>
<path d="M234.4 87.9h1.2M259.8 97.8h1.2M146.1 116.2v1.3M148.7 116.2v1.3M151.2 116.2v1.3M153.8 116.2v1.3M156.3 116.2v1.3M158.8 116.2v1.3M161.4 116.2v1.3M163.9 116.2v1.3M234.4 114.9h1.2M234.4 112.4h1.2"/>
<path d="M234.4 109.9h1.2M234.4 107.3h1.2M234.4 104.8h1.2M234.4 102.2h1.2M234.4 117.5h1.2M259.8 100.3h1.2M126.1 132.7h1.3M126.1 135.3h1.3M126.1 137.8h1.3M234.4 120h1.2M234.4 139.4h1.2M234.4 136.8h1.2"/>
<path d="M234.4 134.3h1.2M261.4 135.9h1.2M261.4 133.3h1.2M126.1 140.3h1.3M126.1 142.9h1.3M126.1 145.4h1.3M234.4 147h1.2M234.4 144.5h1.2M234.4 141.9h1.2M234.4 149.5h1.2M234.4 152.1h1.2M234.4 165.1h1.2"/>
<path d="M234.4 162.5h1.2M236.9 165.1h1.3M236.9 162.5h1.3"/>
</g>
<g fill="none" stroke="#800000" stroke-width=".23">
<path d="M187.6 178.3l-.5-.4v-.4l.5-.4h.8l.4 .4v.4l-.4 .4M187.6 178.3l-.5 .4v.5l.5 .4h.8l.4-.4v-.5l-.4-.4M187.6 178.3h.8M191.3 177.5l-.4-.4h-.8l-.4 .4v1.7M191.3 177.5v1.7l-.4 .4h-.8l-.4-.4M191.3 177.5l-1.6 1.7M193.9 177.1h-1.7v1.2l.8-.4h.4l.5 .4v.9l-.5 .4h-.8l-.4-.4M194.7 179.6h1.7M194.7 177.9l.9-.8v2.5M201.4 177.5l-.4-.4h-.8l-.4 .4v.4l.4 .4h.8l.4 .4v.5l-.4 .4h-.8l-.4-.4M202.3 177.1h1.7M203.1 177.1v2.5"/>
<path d="M204.8 178.3h1.7M207.8 178.3l-.5-.4v-.4l.5-.4h.8l.4 .4v.4l-.4 .4M207.8 178.3l-.5 .4v.5l.5 .4h.8l.4-.4v-.5l-.4-.4M207.8 178.3h.8M211.5 177.5l-.4-.4h-.8l-.4 .4v1.7M211.5 177.5v1.7l-.4 .4h-.8l-.4-.4M211.5 177.5l-1.6 1.7M214.1 177.1h-1.7v1.2l.8-.4h.5l.4 .4v.9l-.4 .4h-.9l-.4-.4M214.9 179.6h1.7M214.9 177.9l.9-.8v2.5M217.4 178.3h1.7M220 177.1v1.6l.8 .9 .9-.9v-1.6"/>
<path d="M222.5 179.6h1.7M222.5 177.9l.8-.8v2.5M225 179.2h.4v.4h-.4zM228 177.5l-.5-.4h-.8l-.4 .4v1.7M228 177.5v1.7l-.5 .4h-.8l-.4-.4M228 177.5l-1.7 1.7"/>
</g>
<g fill="none" stroke="#008000" stroke-width=".21">
<path d="M47.4 39.4h13.3M47.4 38.1v2.5M77.2 39.4h.7v-7h24.7v7.6M83 32.4v1.3M91.8 32.4v7.6M142 32.4v7.6M147.1 30.5v1.9h-16.5v7.6M247.7 36.5v1h1.3v.9h-1.3M47.4 43.2h4.5v2.5M59.5 48.3h1.2M77.2 48.3h.7v6.3h69.2v.6M83 41.3v1.9"/>
<path d="M83 53.3v1.3M91.8 47.6v7M102.6 47.6v7M116.6 43.8v10.8M130.6 47.6v7M142 47.6v7M162 40.3h10.2M183.9 40.3h10.2M206.1 40.3h10.2M247.7 48.6v.9M250.3 48.6v.6h-2.6M148.7 79.4h-1.3v8.9h1.3"/>
<path d="M156.3 79.4h20.6M159.5 79.4v1.9M229.3 70.2h-4.4l-6.1 9.2M229.3 72.7h-4.4l-6.1 9.2M229.3 75.2h-4.4l-6.1 9.3M229.3 77.8h-4.4l-6.1 9.2M60.4 86.7v8.9h22.6v15.8h-3.2M63 86.7v7.3h21.2v20h-4.4M68.1 86.7v.6h19v.3M121.1 94v1.9h55.8M126.8 82.5v2.6M126.8 92.7v3.8"/>
<path d="M126.8 83.2h-5.7v.6M136.9 95.9v39.4h-4.4M147.4 83.8h-5.7v.7M156.3 88.3h20.6M159.5 87v1.3M229.3 80.3h-4.4l-6.1 9.2M229.3 82.9h-4.4l-6.1 9.2M229.3 85.4h-4.4l-6.1 9.2M229.3 87.9h-4.4l-6.1 9.3M254.7 97.8h-29.5v4.4M34.1 116.5v2.6h15.2M89.9 116.5h-.6v3.8h-9.5"/>
<path d="M100.1 115.3v1.2h-2.5M126.8 106.7v3.2M169.3 105.4h7.6M169.9 105.4v8.3h7M176.9 116.8h-7v.7M218.8 102.2h10.5M218.8 104.8h10.5M218.8 107.3h10.5M218.8 109.9h10.5M218.8 112.4h10.5M218.8 117.5h10.5M218.8 114.9h10.5"/>
<path d="M253.4 119.4v1.9h10.5M254.7 100.3h-1.3v1.3M47.4 136.2v.6h1.9M49.3 121.6h-15.2v2.5M49.3 128h-1.9v.6M79.8 128h3.2v.6M79.8 122.9h9.5v3.1h.6M83 136.2v.6h-3.2M97.6 126h2.5v1.3M132.5 137.8h44.4M132.8 130.5v2.2h-.3M146.1 122.6v24.1"/>
<path d="M146.1 125.1h30.8M148.7 122.6v24.1M148.7 127.6h28.2M151.2 122.6v24.1M151.2 130.2h25.7M153.8 132.7h23.1M153.8 122.6v24.1M156.3 135l.2 .3h20.4M156.3 122.6v24.1M158.8 122.6v24.1M161.4 122.6v24.1M163.9 122.6v24.1"/>
<path d="M218.8 127.6l5.8 9.2h4.7M218.8 120h10.5M218.8 125.1l5.8 9.2h4.7M218.8 130.2l5.8 9.2h4.7M218.8 132.7l5.8 9.2h4.7M218.8 135.3l5.8 9.2h4.7M218.8 137.8l5.8 9.2h4.7M225.8 134.3v28.2h3.5M228 136.8v28.3h1.3M132.5 145.4h.3v1M132.5 142.9h44.4M132.5 140.3h44.4"/>
<path d="M218.8 140.3l5.8 9.2h4.7M218.8 142.9l5.8 9.2h4.7M41.7 166.3v1M71.9 166.3v1M102.6 166.3v1M146.1 161.9v1.9h-7.9v-.9"/>
</g>
<g fill="#008000" stroke="#008000" stroke-width=".21">
<circle cx="102.6" cy="32.4" r=".51"/>
<circle cx="91.8" cy="32.4" r=".51"/>
<circle cx="83" cy="32.4" r=".51"/>
<circle cx="164.5" cy="40.3" r=".51"/>
<circle cx="167.1" cy="40.3" r=".51"/>
<circle cx="169.6" cy="40.3" r=".51"/>
<circle cx="91.8" cy="54.6" r=".51"/>
<circle cx="102.6" cy="54.6" r=".51"/>
<circle cx="116.6" cy="54.6" r=".51"/>
<circle cx="130.6" cy="54.6" r=".51"/>
<circle cx="142" cy="54.6" r=".51"/>
<circle cx="83" cy="54.6" r=".51"/>
<circle cx="147.4" cy="83.8" r=".51"/>
<circle cx="191.5" cy="40.3" r=".51"/>
<circle cx="189" cy="40.3" r=".51"/>
<circle cx="186.5" cy="40.3" r=".51"/>
<circle cx="247.7" cy="49.2" r=".51"/>
<circle cx="130.6" cy="32.4" r=".51"/>
<circle cx="142" cy="32.4" r=".51"/>
<circle cx="126.8" cy="83.2" r=".51"/>
<circle cx="169.9" cy="105.4" r=".51"/>
<circle cx="213.8" cy="40.3" r=".51"/>
<circle cx="211.2" cy="40.3" r=".51"/>
<circle cx="208.7" cy="40.3" r=".51"/>
<circle cx="49.3" cy="114" r=".51"/>
<circle cx="243.3" cy="162.5" r=".51"/>
<circle cx="49.3" cy="111.4" r=".51"/>
<circle cx="243.3" cy="165.1" r=".51"/>
<circle cx="159.5" cy="79.4" r=".51"/>
<circle cx="159.5" cy="88.3" r=".51"/>
<circle cx="146.1" cy="125.1" r=".51"/>
<circle cx="148.7" cy="127.6" r=".51"/>
<circle cx="151.2" cy="130.2" r=".51"/>
<circle cx="163.9" cy="142.9" r=".51"/>
<circle cx="158.8" cy="137.8" r=".51"/>
<circle cx="161.4" cy="140.3" r=".51"/>
<circle cx="126.8" cy="95.9" r=".51"/>
<circle cx="136.9" cy="95.9" r=".51"/>
<circle cx="47.4" cy="39.4" r=".51"/>
<circle cx="153.8" cy="132.7" r=".51"/>
<circle cx="156.3" cy="135.3" r=".51"/>
<circle cx="41.7" cy="182.5" r=".51"/>
<circle cx="44.2" cy="182.5" r=".51"/>
<circle cx="46.8" cy="182.5" r=".51"/>
<circle cx="49.3" cy="182.5" r=".51"/>
<circle cx="51.9" cy="182.5" r=".51"/>
<circle cx="54.4" cy="182.5" r=".51"/>
<circle cx="56.9" cy="182.5" r=".51"/>
<circle cx="59.5" cy="182.5" r=".51"/>
<circle cx="89.6" cy="182.5" r=".51"/>
<circle cx="225.2" cy="102.2" r=".51"/>
<circle cx="87.1" cy="182.5" r=".51"/>
<circle cx="84.5" cy="182.5" r=".51"/>
<circle cx="82" cy="182.5" r=".51"/>
<circle cx="79.5" cy="182.5" r=".51"/>
<circle cx="74.4" cy="182.5" r=".51"/>
<circle cx="71.9" cy="182.5" r=".51"/>
<circle cx="76.9" cy="182.5" r=".51"/>
<circle cx="102.6" cy="182.5" r=".51"/>
<circle cx="225.8" cy="134.3" r=".51"/>
<circle cx="105.2" cy="182.5" r=".51"/>
<circle cx="228" cy="136.8" r=".51"/>
<circle cx="107.7" cy="182.5" r=".51"/>
<circle cx="110.3" cy="182.5" r=".51"/>
<circle cx="112.8" cy="182.5" r=".51"/>
<circle cx="115.3" cy="182.5" r=".51"/>
<circle cx="117.9" cy="182.5" r=".51"/>
<circle cx="120.4" cy="182.5" r=".51"/>
<circle cx="240.1" cy="40" r=".51"/>
<circle cx="256.3" cy="135.9" r=".51"/>
<circle cx="176.9" cy="100.3" r=".51"/>
<circle cx="256.3" cy="133.3" r=".51"/>
<circle cx="176.9" cy="102.9" r=".51"/>
<circle cx="240.1" cy="37.5" r=".51"/>
<circle cx="247.7" cy="36.5" r=".51"/>
</g>
<g font-size="8" fill="#808080">
<text x="41.1" y="27.6">POWER SUPPLY</text>
<text x="178.8" y="25.7">POWER BUS</text>
<text x="45.2" y="68.6">SERIAL PORT</text>
<text x="47.7" y="158.1">PULLUP RESISTOR</text>
</g>
<g font-size="8" fill="#800000">
<text x="63.9" y="41.9">~ +</text>
<text x="63.9" y="50.8">~ -</text>
</g>
<g font-size="6" fill="#808080">
<text x="245.2" y="87.9" transform="rotate(-90 245.2 87.9)">PORT0</text>
<text x="145.8" y="110.8">PORT1</text>
<text x="245.2" y="120.6" transform="rotate(-90 245.2 120.6)">PORT2</text>
<text x="245.2" y="152.1" transform="rotate(-90 245.2 152.1)">PORT3</text>
</g>
<text font-size="3" fill="#808080" x="120.8" y="149.8" transform="rotate(-90 120.8 149.8)">ISP CONNECTOR</text>
<g font-size="2.8" fill="#808080">
<text x="107.7" y="28.6">U3</text>
<text x="146.1" y="26.9">VCC</text>
<text x="158.7" y="34.6" transform="rotate(-90 158.7 34.6)">12V</text>
<text x="177.1" y="35.9" transform="rotate(-90 177.1 35.9)">JP14</text>
<text x="180.7" y="34.5" transform="rotate(-90 180.7 34.5)">JP8</text>
<text x="199.2" y="35.7" transform="rotate(-90 199.2 35.7)">GND</text>
<text x="203" y="34.5" transform="rotate(-90 203 34.5)">JP9</text>
<text x="221.4" y="33.2" transform="rotate(-90 221.4 33.2)">5V</text>
<text x="229.9" y="34.3">JP2</text>
<text x="34.7" y="37.3">J1</text>
<text x="63.3" y="36.8">BR1</text>
<text x="81.2" y="40.8" transform="rotate(-90 81.2 40.8)">PWR</text>
<text x="87.8" y="41.3">C2</text>
<text x="143" y="41.9">C4</text>
<text x="104.2" y="47.3">0.1uF</text>
<text x="104.2" y="42.2">C1</text>
<text x="132.1" y="47.3">0.1uF</text>
<text x="132.1" y="42.2">C3</text>
<text x="143" y="46.7">10uF/25V</text>
<text x="165.8" y="44.1">12V</text>
<text x="182.6" y="46" transform="rotate(-90 182.6 46)">GND</text>
<text x="204.9" y="46" transform="rotate(-90 204.9 46)">VCC</text>
<text x="229.9" y="45.1">M02B</text>
<text x="48.7" y="51.4">OFF&lt;-&gt;ON</text>
<text x="79.2" y="49.5">1k</text>
<text x="84.2" y="49.5">R1</text>
<text x="96.7" y="51.1" transform="rotate(-90 96.7 51.1)">1000uF/25V</text>
<text x="257.8" y="48.2" transform="rotate(-90 257.8 48.2)">U_SW</text>
<text x="245.2" y="54.6">GND</text>
<text x="144.5" y="60.3">GND</text>
<text x="150.8" y="77.9" transform="rotate(-90 150.8 77.9)">C10</text>
<text x="155.9" y="77.9" transform="rotate(-90 155.9 77.9)">33pF</text>
<text x="179.5" y="75.6">IC1</text>
<text x="54.1" y="82.9" transform="rotate(-90 54.1 82.9)">COM1</text>
<text x="125.8" y="79">VCC</text>
<text x="162" y="82.2">X1</text>
<text x="128.3" y="87.3">C11</text>
<text x="139.2" y="89.5">GND</text>
<text x="150.8" y="86.7" transform="rotate(-90 150.8 86.7)">C9</text>
<text x="155.9" y="86.7" transform="rotate(-90 155.9 86.7)">33pF</text>
<text x="162" y="85.7">11.0592MHz</text>
<text x="84.5" y="92.7">GND</text>
<text x="112.8" y="91.4" transform="rotate(-90 112.8 91.4)">RESET</text>
<text x="128.3" y="92.3">0.1uF</text>
<text x="231.1" y="93.2">PORT0</text>
<text x="259.5" y="94.6">JP3</text>
<text x="54.4" y="103.2">U2</text>
<text x="125.5" y="106" transform="rotate(-90 125.5 106)">R2</text>
<text x="129.9" y="106" transform="rotate(-90 129.9 106)">8.2k</text>
<text x="165.8" y="106.4" transform="rotate(-90 165.8 106.4)">VCC</text>
<text x="33.1" y="113">VCC</text>
<text x="43" y="112.1">TXD</text>
<text x="90.9" y="113.6">0.1uF</text>
<text x="99.1" y="111.7">VCC</text>
<text x="256.8" y="108.3" transform="rotate(-90 256.8 108.3)">R3</text>
<text x="43" y="115.2">RXD</text>
<text x="94.7" y="116.1">C5</text>
<text x="124.2" y="114.9">GND</text>
<text x="257.2" y="118.1" transform="rotate(-90 257.2 118.1)">P2.0</text>
<text x="262.9" y="117.7">VCC</text>
<text x="90.9" y="123.1">0.1uF</text>
<text x="94.7" y="125.7">C8</text>
<text x="142.6" y="120.7" transform="rotate(-90 142.6 120.7)">PORT1</text>
<text x="167.4" y="122.5">GND</text>
<text x="231.1" y="125.3">PORT2</text>
<text x="31.5" y="129.2">GND</text>
<text x="48.9" y="130.7">C6</text>
<text x="84.5" y="130.7">C7</text>
<text x="122.3" y="129.5">JP1</text>
<text x="131.8" y="126.9">VCC</text>
<text x="259.9" y="130">M02B</text>
<text x="38.8" y="133.3">0.1uF</text>
<text x="84.5" y="135.8">0.1uF</text>
<text x="97.6" y="132.4">GND</text>
<text x="133.1" y="137.8">MOSI</text>
<text x="54.4" y="141.9">MAX232</text>
<text x="133.1" y="142.9">SCK</text>
<text x="133.1" y="140.3">MISO</text>
<text x="260.7" y="140.8">JP10</text>
<text x="179.5" y="147.9">AT89S52ZIF</text>
<text x="130.3" y="151.4">GND</text>
<text x="142.8" y="154.2" transform="rotate(-90 142.8 154.2)">RN1</text>
<text x="169" y="153.3" transform="rotate(-90 169 153.3)">10k</text>
<text x="137.2" y="159.3">VCC</text>
<text x="231.1" y="157.3">PORT3</text>
<text x="40.7" y="162.8">VCC</text>
<text x="67.6" y="162.8">VCC</text>
<text x="101.6" y="162.8">VCC</text>
<text x="244.5" y="163.5">RXD</text>
<text x="244.5" y="166">TXD</text>
<text x="233.1" y="170">JP4</text>
<text x="38.4" y="180" transform="rotate(-90 38.4 180)">RN4</text>
<text x="64.5" y="180" transform="rotate(-90 64.5 180)">10k</text>
<text x="68.5" y="180" transform="rotate(-90 68.5 180)">RN3</text>
<text x="94.7" y="180" transform="rotate(-90 94.7 180)">10k</text>
<text x="99.3" y="180" transform="rotate(-90 99.3 180)">RN2</text>
<text x="125.5" y="180" transform="rotate(-90 125.5 180)">10k</text>
<text x="42.5" y="189" transform="rotate(-90 42.5 189)">P0.0</text>
<text x="45.4" y="189" transform="rotate(-90 45.4 189)">P0.1</text>
<text x="47.9" y="189" transform="rotate(-90 47.9 189)">P0.2</text>
<text x="50.5" y="189" transform="rotate(-90 50.5 189)">P0.3</text>
<text x="53" y="189" transform="rotate(-90 53 189)">P0.4</text>
<text x="55.5" y="189" transform="rotate(-90 55.5 189)">P0.5</text>
<text x="58.1" y="189" transform="rotate(-90 58.1 189)">P0.6</text>
<text x="60.6" y="189" transform="rotate(-90 60.6 189)">P0.7</text>
<text x="72.8" y="188.7" transform="rotate(-90 72.8 188.7)">P2.7</text>
<text x="75.3" y="188.7" transform="rotate(-90 75.3 188.7)">P2.6</text>
<text x="77.9" y="188.7" transform="rotate(-90 77.9 188.7)">P2.5</text>
<text x="80.4" y="188.7" transform="rotate(-90 80.4 188.7)">P2.4</text>
<text x="83" y="188.7" transform="rotate(-90 83 188.7)">P2.3</text>
<text x="85.5" y="188.7" transform="rotate(-90 85.5 188.7)">P2.2</text>
<text x="88" y="188.7" transform="rotate(-90 88 188.7)">P2.1</text>
<text x="90.6" y="188.7" transform="rotate(-90 90.6 188.7)">P2.0</text>
<text x="103.5" y="188.7" transform="rotate(-90 103.5 188.7)">P3.0</text>
<text x="106" y="188.7" transform="rotate(-90 106 188.7)">P3.1</text>
<text x="108.5" y="188.7" transform="rotate(-90 108.5 188.7)">P3.2</text>
<text x="111.1" y="188.7" transform="rotate(-90 111.1 188.7)">P3.3</text>
<text x="113.6" y="188.7" transform="rotate(-90 113.6 188.7)">P3.4</text>
<text x="116.2" y="188.7" transform="rotate(-90 116.2 188.7)">P3.5</text>
<text x="118.7" y="188.7" transform="rotate(-90 118.7 188.7)">P3.6</text>
<text x="121.2" y="188.7" transform="rotate(-90 121.2 188.7)">P3.7</text>
</g>
<g font-size="2.4" fill="#808080">
<text x="104.2" y="32">1</text>
<text x="110.1" y="33.2">IN</text>
<text x="118.6" y="33.2">OUT</text>
<text x="127.8" y="32">3</text>
<text x="117.4" y="36.4" transform="rotate(-90 117.4 36.4)">GND</text>
<text x="161.7" y="38.8" transform="rotate(-90 161.7 38.8)">1</text>
<text x="164.2" y="38.8" transform="rotate(-90 164.2 38.8)">2</text>
<text x="166.7" y="38.8" transform="rotate(-90 166.7 38.8)">3</text>
<text x="169.3" y="38.8" transform="rotate(-90 169.3 38.8)">4</text>
<text x="171.8" y="38.8" transform="rotate(-90 171.8 38.8)">5</text>
<text x="183.6" y="38.8" transform="rotate(-90 183.6 38.8)">5</text>
<text x="186.1" y="38.8" transform="rotate(-90 186.1 38.8)">4</text>
<text x="188.6" y="38.8" transform="rotate(-90 188.6 38.8)">3</text>
<text x="191.2" y="38.8" transform="rotate(-90 191.2 38.8)">2</text>
<text x="193.7" y="38.8" transform="rotate(-90 193.7 38.8)">1</text>
<text x="205.8" y="38.8" transform="rotate(-90 205.8 38.8)">5</text>
<text x="208.3" y="38.8" transform="rotate(-90 208.3 38.8)">4</text>
<text x="210.9" y="38.8" transform="rotate(-90 210.9 38.8)">3</text>
<text x="213.4" y="38.8" transform="rotate(-90 213.4 38.8)">2</text>
<text x="215.9" y="38.8" transform="rotate(-90 215.9 38.8)">1</text>
<text x="237.4" y="37.1">2</text>
<text x="237.4" y="39.7">1</text>
<text x="247.4" y="40.6" transform="rotate(-90 247.4 40.6)">2</text>
<text x="249.9" y="40.6" transform="rotate(-90 249.9 40.6)">1</text>
<text x="116.3" y="42.3" transform="rotate(-90 116.3 42.3)">2</text>
<text x="247.4" y="47.6" transform="rotate(-90 247.4 47.6)">4</text>
<text x="249.9" y="47.6" transform="rotate(-90 249.9 47.6)">3</text>
<text x="230.9" y="69.8">1</text>
<text x="60.1" y="74.2" transform="rotate(-90 60.1 74.2)">6</text>
<text x="62.6" y="74.2" transform="rotate(-90 62.6 74.2)">7</text>
<text x="65.1" y="74.2" transform="rotate(-90 65.1 74.2)">8</text>
<text x="67.7" y="74.2" transform="rotate(-90 67.7 74.2)">9</text>
<text x="230.9" y="72.4">2</text>
<text x="230.9" y="74.9">3</text>
<text x="230.9" y="77.4">4</text>
<text x="176.7" y="79">19</text>
<text x="181.8" y="80.1">XTAL1</text>
<text x="204.8" y="82.7">P0.1/AD1</text>
<text x="204.8" y="80.1">P0.0/AD0</text>
<text x="216.6" y="81.6">38</text>
<text x="216.6" y="79">39</text>
<text x="230.9" y="80">5</text>
<text x="230.9" y="82.5">6</text>
<text x="57.5" y="85.1" transform="rotate(-90 57.5 85.1)">1</text>
<text x="60.1" y="85.1" transform="rotate(-90 60.1 85.1)">2</text>
<text x="62.6" y="85.1" transform="rotate(-90 62.6 85.1)">3</text>
<text x="65.1" y="85.1" transform="rotate(-90 65.1 85.1)">4</text>
<text x="67.7" y="85.1" transform="rotate(-90 67.7 85.1)">5</text>
<text x="118.2" y="86" transform="rotate(-90 118.2 86)">3</text>
<text x="120.7" y="86" transform="rotate(-90 120.7 86)">4</text>
<text x="176.7" y="87.9">18</text>
<text x="181.8" y="89">XTAL2</text>
<text x="204.2" y="87.8">P0.3//AD3</text>
<text x="204.2" y="85.2">P0.2//AD2</text>
<text x="216.6" y="89.2">35</text>
<text x="216.6" y="86.6">36</text>
<text x="216.6" y="84.1">37</text>
<text x="230.9" y="85.1">7</text>
<text x="230.9" y="87.6">8</text>
<text x="118.2" y="93" transform="rotate(-90 118.2 93)">1</text>
<text x="120.7" y="93" transform="rotate(-90 120.7 93)">2</text>
<text x="177.9" y="95.5">9</text>
<text x="204.8" y="95.4">P0.6/AD6</text>
<text x="204.8" y="92.8">P0.5/AD5</text>
<text x="204.8" y="90.3">P0.4/AD4</text>
<text x="216.6" y="94.3">33</text>
<text x="216.6" y="91.7">34</text>
<text x="176.7" y="100">29</text>
<text x="181.8" y="96.6">RST</text>
<text x="181.8" y="101.1">PSEN</text>
<text x="204.8" y="97.9">P0.7/AD7</text>
<text x="216.6" y="101.9">21</text>
<text x="216.6" y="96.8">32</text>
<text x="230.9" y="101.9">1</text>
<text x="256.3" y="100">2</text>
<text x="256.3" y="97.4">1</text>
<text x="49.8" y="106">11</text>
<text x="56.7" y="107.1">T1IN</text>
<text x="65.3" y="107.1">T1OUT</text>
<text x="77" y="106">14</text>
<text x="176.7" y="102.5">30</text>
<text x="176.7" y="105.1">31</text>
<text x="181.8" y="103.6">ALE</text>
<text x="181.8" y="106.2">EA</text>
<text x="205.2" y="105.5">P2.1/A14</text>
<text x="205.2" y="103">P2.0/A15</text>
<text x="216.6" y="107">23</text>
<text x="216.6" y="104.4">22</text>
<text x="230.9" y="104.4">2</text>
<text x="230.9" y="107">3</text>
<text x="49.7" y="108.5">12</text>
<text x="49.7" y="111.1">10</text>
<text x="50.9" y="113.6">9</text>
<text x="56.7" y="109.7">R1OUT</text>
<text x="56.7" y="112.2">T2IN</text>
<text x="65.3" y="112.2">T2OUT</text>
<text x="67.5" y="109.7">R1IN</text>
<text x="77" y="108.5">13</text>
<text x="77" y="113.6">8</text>
<text x="77" y="111.1">7</text>
<text x="176.7" y="113.3">40</text>
<text x="205.2" y="110.6">P2.3/A12</text>
<text x="205.2" y="108.1">P2.2/A13</text>
<text x="205.3" y="113.2">P2.4/A11</text>
<text x="216.6" y="112">25</text>
<text x="216.6" y="109.5">24</text>
<text x="230.9" y="109.5">4</text>
<text x="230.9" y="112">5</text>
<text x="49.7" y="118.7">16</text>
<text x="56.7" y="114.7">R2OUT</text>
<text x="56.7" y="119.8">VCC</text>
<text x="67.5" y="114.7">R2IN</text>
<text x="77" y="120">2</text>
<text x="176.7" y="116.5">20</text>
<text x="181.8" y="114.4">VCC</text>
<text x="181.8" y="117.6">GND</text>
<text x="205.2" y="115.7">P2.5/A10</text>
<text x="206.4" y="118.2">P2.6/A9</text>
<text x="216.6" y="119.7">28</text>
<text x="216.6" y="117.1">27</text>
<text x="216.6" y="114.6">26</text>
<text x="230.9" y="114.6">6</text>
<text x="230.9" y="117.1">7</text>
<text x="230.9" y="119.7">8</text>
<text x="49.7" y="121.2">15</text>
<text x="56.7" y="122.4">GND</text>
<text x="68.3" y="121.1">VS+</text>
<text x="68.8" y="123.6">VS-</text>
<text x="77" y="122.5">6</text>
<text x="145.8" y="121" transform="rotate(-90 145.8 121)">8</text>
<text x="148.3" y="121" transform="rotate(-90 148.3 121)">7</text>
<text x="150.9" y="121" transform="rotate(-90 150.9 121)">6</text>
<text x="153.4" y="121" transform="rotate(-90 153.4 121)">5</text>
<text x="155.9" y="121" transform="rotate(-90 155.9 121)">4</text>
<text x="158.5" y="121" transform="rotate(-90 158.5 121)">3</text>
<text x="161" y="121" transform="rotate(-90 161 121)">2</text>
<text x="163.6" y="121" transform="rotate(-90 163.6 121)">1</text>
<text x="177.9" y="124.7">1</text>
<text x="181.8" y="125.9">P1.0/T2</text>
<text x="204.5" y="125.9">P3.0/RXD</text>
<text x="206.4" y="120.8">P2.7/A8</text>
<text x="216.6" y="124.7">10</text>
<text x="50.9" y="127.6">1</text>
<text x="56.7" y="128.7">C1+</text>
<text x="68.4" y="128.7">C2+</text>
<text x="77" y="127.6">4</text>
<text x="177.9" y="127.3">2</text>
<text x="177.9" y="129.8">3</text>
<text x="181.8" y="128.4">P1.1/T2_EX</text>
<text x="181.8" y="130.9">P1.2</text>
<text x="204.3" y="130.9">P3.2/INT0</text>
<text x="204.7" y="128.4">P3.1/TXD</text>
<text x="216.6" y="129.8">12</text>
<text x="216.6" y="127.3">11</text>
<text x="50.9" y="136.5">3</text>
<text x="56.7" y="137.6">C1-</text>
<text x="68.9" y="137.6">C2-</text>
<text x="77" y="136.5">5</text>
<text x="129.7" y="137.4">4</text>
<text x="129.7" y="134.9">5</text>
<text x="129.7" y="132.4">6</text>
<text x="177.9" y="132.4">4</text>
<text x="177.9" y="134.9">5</text>
<text x="177.9" y="137.4">6</text>
<text x="181.8" y="133.5">P1.3</text>
<text x="181.8" y="136">P1.4</text>
<text x="204.3" y="133.5">P3.3/INT1</text>
<text x="206.5" y="136">P3.4/T0</text>
<text x="216.6" y="137.4">15</text>
<text x="216.6" y="134.9">14</text>
<text x="216.6" y="132.4">13</text>
<text x="230.9" y="133.9">1</text>
<text x="230.9" y="136.5">2</text>
<text x="257.9" y="135.5">2</text>
<text x="257.9" y="133">1</text>
<text x="129.7" y="142.5">2</text>
<text x="129.7" y="140">3</text>
<text x="177.9" y="140">7</text>
<text x="177.9" y="142.5">8</text>
<text x="181.8" y="138.5">P1.5/MOSI</text>
<text x="181.8" y="141.1">P1.6/MISO</text>
<text x="181.8" y="143.6">P1.7/SCK</text>
<text x="205.3" y="141.1">P3.6/WR</text>
<text x="205.9" y="143.6">P3.7/RD</text>
<text x="206.5" y="138.5">P3.5/T1</text>
<text x="216.6" y="142.5">17</text>
<text x="216.6" y="140">16</text>
<text x="230.9" y="139">3</text>
<text x="230.9" y="141.6">4</text>
<text x="129.7" y="145.1">1</text>
<text x="230.9" y="144.1">5</text>
<text x="230.9" y="146.6">6</text>
<text x="230.9" y="149.2">7</text>
<text x="230.9" y="151.7">8</text>
<text x="230.9" y="164.7">2</text>
<text x="230.9" y="162.2">4</text>
<text x="240.5" y="164.7">1</text>
<text x="240.5" y="162.2">3</text>
</g>
<g font-size="1.3" fill="#808080">
<text x="249" y="38.7">SW</text>
<text x="226.8" y="69.9">P0.0</text>
<text x="226.8" y="72.4">P0.1</text>
<text x="226.8" y="74.9">P0.2</text>
<text x="226.8" y="77.5">P0.3</text>
<text x="173.4" y="79.1">XTAL1</text>
<text x="226.8" y="80">P0.4</text>
<text x="226.8" y="82.6">P0.5</text>
<text x="173.4" y="87.9">XTAL2</text>
<text x="226.8" y="85.1">P0.6</text>
<text x="226.8" y="87.6">P0.7</text>
<text x="226.8" y="101.6">P2.0</text>
<text x="226.8" y="104.1">P2.1</text>
<text x="226.8" y="106.7">P2.2</text>
<text x="226.8" y="109.2">P2.3</text>
<text x="226.8" y="111.8">P2.4</text>
<text x="226.8" y="116.8">P2.6</text>
<text x="226.8" y="119.4">P2.7</text>
<text x="226.8" y="114.3">P2.5</text>
<text x="174.1" y="124.5">P1.0</text>
<text x="174.1" y="127">P1.1</text>
<text x="174.1" y="129.5">P1.2</text>
<text x="174.1" y="137.2">MOSI</text>
<text x="174.1" y="132.1">P1.3</text>
<text x="174.1" y="134.6">P1.4</text>
<text x="226.8" y="134">P3.0</text>
<text x="226.8" y="136.5">P3.1</text>
<text x="174.1" y="142.2">SCK</text>
<text x="174.1" y="139.7">MISO</text>
<text x="226.8" y="139.1">P3</text>
<text x="226.8" y="141.6">P3</text>
<text x="228.2" y="139.1">.2</text>
<text x="228.2" y="141.6">.3</text>
<text x="226.8" y="144.1">P3</text>
<text x="226.8" y="146.7">P3</text>
<text x="226.8" y="149.2">P3</text>
<text x="228.2" y="144.1">.4</text>
<text x="228.2" y="146.7">.5</text>
<text x="228.2" y="149.2">.6</text>
<text x="226.8" y="151.8">P3</text>
<text x="228.2" y="151.8">.7</text>
</g>
<g font-size="1" fill="#808080">
<text x="173" y="100.6">PSEN</text>
<text x="173.7" y="103.2">ALE</text>
</g>
</svg>
